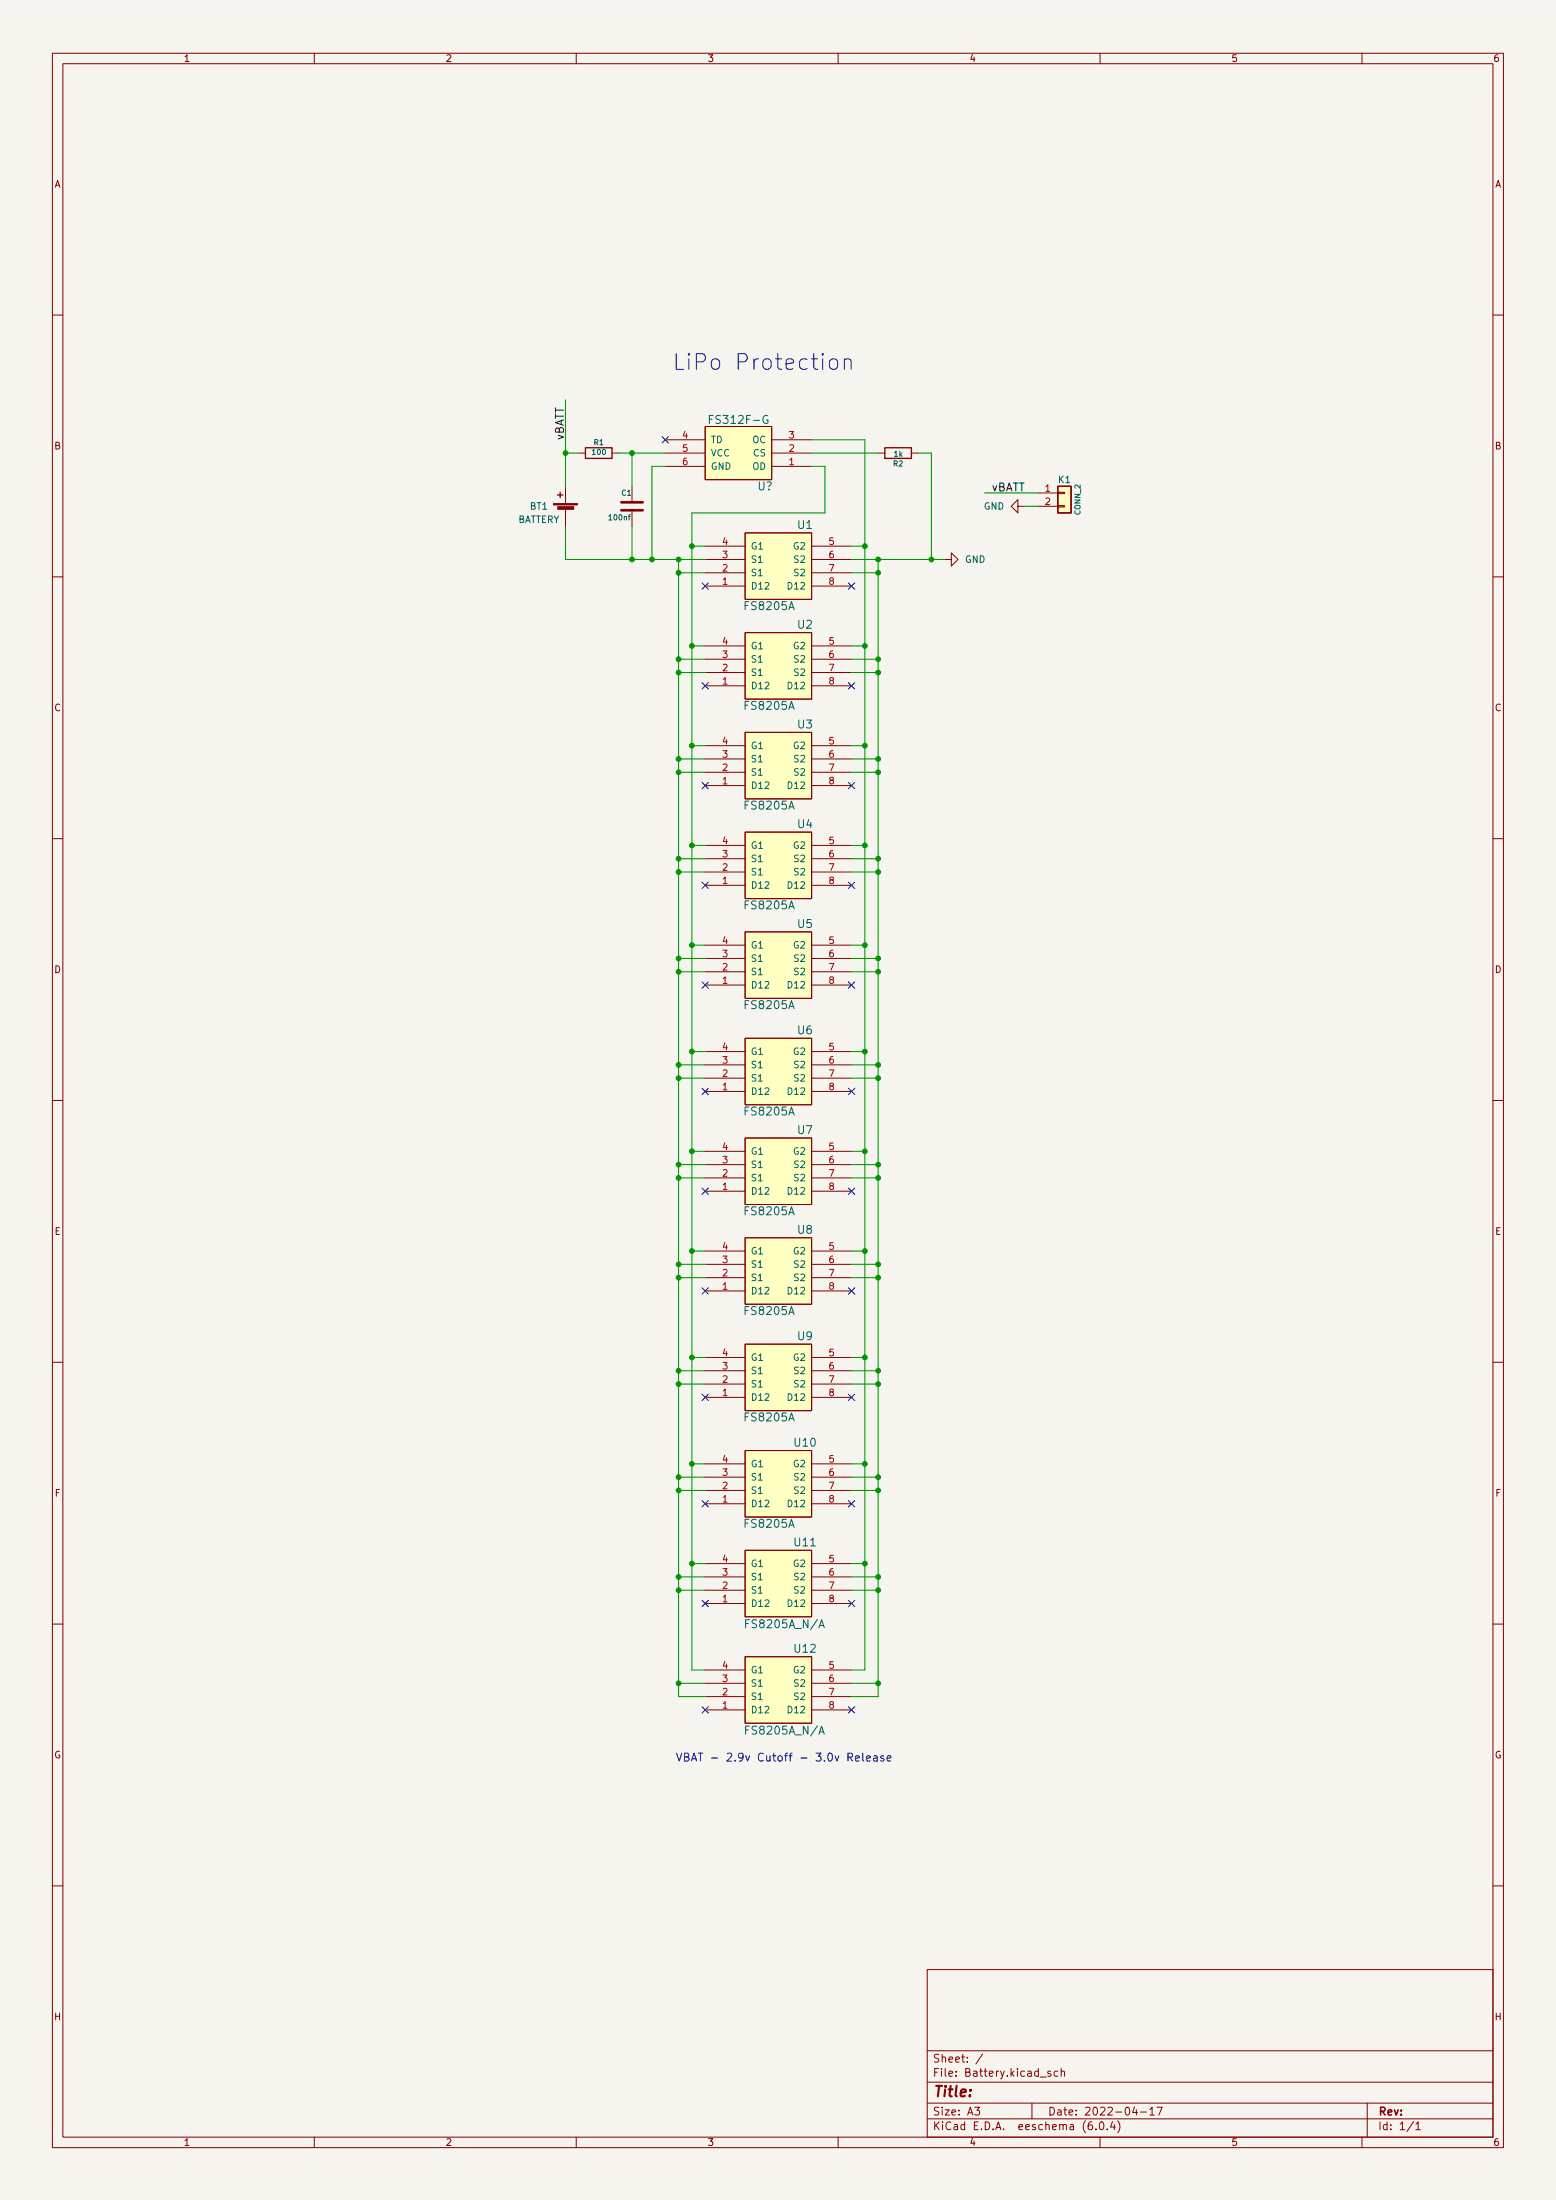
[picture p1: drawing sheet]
<svg xmlns="http://www.w3.org/2000/svg" width="297mm" height="420mm" viewBox="0 0 297 420" stroke-linecap="round" stroke-linejoin="round" font-family="sans-serif">
<path d="M0 .2h297v420h-297z" fill="#f5f4ef" stroke="#f5f4ef" stroke-width=".19"/>
<g fill="none" stroke="#840000" stroke-width=".19">
<path d="M10 10.2h277v400h-277zM12 12.2h273v396h-273zM60 10.2v2M110 10.2v2M160 10.2v2M210 10.2v2M260 10.2v2M10 60.2h2M285 60.2h2M107.9 92.9v3.3M107.9 97.2v3.3M110.5 86.5h1.3"/>
<path d="M116.8 86.5h1.3M120.6 92.9v2.8M120.6 97.7v2.8M127 86.5h7.6M127 89.1h7.6M127 84h7.6M134.6 81.4h12.7v10.2h-12.7zM147.3 86.5h7.6M147.3 89.1h7.6M147.3 84h7.6M167.6 86.5h1.3M174 86.5h1.3"/>
<path d="M194.3 96.7v-1.3l-1.3 1.3 1.3 1.3v-1.3h1.3M198.1 94.1h3.8M198.1 96.7h3.8M10 110.2h2M134.6 111.9h7.6M134.6 109.4h7.6M134.6 106.8h7.6M134.6 104.3h7.6M142.2 101.8h12.7v12.7h-12.7zM154.9 111.9h7.7M154.9 109.4h7.7M154.9 106.8h7.7"/>
<path d="M154.9 104.3h7.7M180.3 106.8h1.3v-1.2l1.3 1.2-1.3 1.3v-1.3M285 110.2h2M134.6 131h7.6M134.6 128.4h7.6M134.6 125.9h7.6M134.6 123.4h7.6M142.2 120.8h12.7v12.7h-12.7zM142.2 139.9h12.7v12.7h-12.7zM154.9 131h7.7M154.9 128.4h7.7M154.9 125.9h7.7"/>
<path d="M154.9 123.4h7.7M134.6 150h7.6M134.6 147.5h7.6M134.6 144.9h7.6M134.6 142.4h7.6M142.2 158.9h12.7v12.7h-12.7zM154.9 150h7.7M154.9 147.5h7.7M154.9 144.9h7.7M154.9 142.4h7.7M10 160.2h2M134.6 169.1h7.6"/>
<path d="M134.6 166.5h7.6M134.6 164h7.6M134.6 161.5h7.6M142.2 178h12.7v12.7h-12.7zM154.9 169.1h7.7M154.9 166.5h7.7M154.9 164h7.7M154.9 161.5h7.7M285 160.2h2M134.6 188.1h7.6M134.6 185.6h7.6M134.6 183h7.6"/>
<path d="M134.6 180.5h7.6M142.2 198.3h12.7v12.7h-12.7zM154.9 188.1h7.7M154.9 185.6h7.7M154.9 183h7.7M154.9 180.5h7.7M10 210.2h2M134.6 208.4h7.6M134.6 205.9h7.6M134.6 203.4h7.6M134.6 200.8h7.6M134.6 219.9h7.6"/>
<path d="M142.2 217.3h12.7v12.7h-12.7zM154.9 208.4h7.7M154.9 205.9h7.7M154.9 203.4h7.7M154.9 200.8h7.7M154.9 219.9h7.7M285 210.2h2M134.6 238.9h7.6M134.6 227.5h7.6M134.6 225h7.6M134.6 222.4h7.6M142.2 236.4h12.7v12.7h-12.7z"/>
<path d="M154.9 238.9h7.7M154.9 227.5h7.7M154.9 225h7.7M154.9 222.4h7.7M134.6 246.5h7.6M134.6 244h7.6M134.6 241.5h7.6M134.6 259.2h7.6M142.2 256.7h12.7v12.7h-12.7zM154.9 246.5h7.7M154.9 244h7.7M154.9 241.5h7.7"/>
<path d="M154.9 259.2h7.7M10 260.2h2M134.6 279.6h7.6M134.6 266.9h7.6M134.6 264.3h7.6M134.6 261.8h7.6M142.2 277h12.7v12.7h-12.7zM154.9 279.6h7.7M154.9 266.9h7.7M154.9 264.3h7.7M154.9 261.8h7.7M285 260.2h2"/>
<path d="M134.6 287.2h7.6M134.6 284.6h7.6M134.6 282.1h7.6M134.6 298.6h7.6M142.2 296.1h12.7v12.7h-12.7zM154.9 287.2h7.7M154.9 284.6h7.7M154.9 282.1h7.7M154.9 298.6h7.7M10 310.2h2M134.6 318.9h7.6M134.6 306.2h7.6"/>
<path d="M134.6 303.7h7.6M134.6 301.2h7.6M142.2 316.4h12.7v12.7h-12.7zM154.9 318.9h7.7M154.9 306.2h7.7M154.9 303.7h7.7M154.9 301.2h7.7M285 310.2h2M134.6 326.6h7.6M134.6 324h7.6M134.6 321.5h7.6M154.9 326.6h7.7"/>
<path d="M154.9 324h7.7M154.9 321.5h7.7M10 360.2h2M177 376.2h108v32h-108zM285 360.2h2M177 397.7h108M177 391.7h108M187.6 392.3l-1.3 1.9M198.6 396.7h1.1M200.6 395.6l-.4-.1-.2 .3 .1 .2 .5 .1v.4h-.6M201.9 395.6l-.4-.1-.3 .3 .2 .7h.5M202.6 395.7l.2-.2 .3 .1 .1 .9"/>
<path d="M202.6 395v1.5M60 408.2v2M110 408.2v2M160 408.2v2M177 404.7h108M177 401.7h108M186.1 402.4h.9l-.5 .6 .4 .2v.6l-.2 .1-.6-.1M197 401.7v3M208.4 405.2a.59 .59 0 0 0-.7 .7v.6l.2 .2h.4l.2-.1 .1-.5-.2-.2-.4-.1-.3 .3M209.2 406.6v.1M210 408.2v2M210.1 405.3l.1-.1a.8 .8 0 0 1 .5 .8 .8 .8 0 0 1-.5 .7 1 1 0 0 1-.1-1.4z"/>
<path d="M211.4 406.6v.1M212.4 405.2l-.4 1h.9M212.7 405.7v1M213.4 405a1.72 1.72 0 0 1 0 2.3M216.6 402.4l-.4 1h.9M216.9 402.9v1M217.7 403.4h1.2M219.5 402.9l.4-.5v1.5M219.5 403.9h.9M220.9 402.4h1l-.7 1.5M260 408.2v2M261 401.7v6.5"/>
<path d="M269.9 405.2l-1.3 1.9M270.3 405.7l.4-.5v1.5M270.3 406.7h.9"/>
</g>
<g fill="#ffffc2" stroke="#ffffc2" stroke-width=".19">
<path d="M142.2 236.4h12.7v12.7h-12.7z"/>
<path d="M142.2 316.4h12.7v12.7h-12.7z"/>
<path d="M142.2 120.8h12.7v12.7h-12.7z"/>
<path d="M142.2 158.9h12.7v12.7h-12.7z"/>
<path d="M142.2 277h12.7v12.7h-12.7z"/>
<path d="M142.2 296.1h12.7v12.7h-12.7z"/>
<path d="M142.2 101.8h12.7v12.7h-12.7z"/>
<path d="M142.2 256.7h12.7v12.7h-12.7z"/>
<path d="M134.6 81.4h12.7v10.2h-12.7z"/>
<path d="M142.2 198.3h12.7v12.7h-12.7z"/>
<path d="M142.2 217.3h12.7v12.7h-12.7z"/>
<path d="M142.2 178h12.7v12.7h-12.7z"/>
<path d="M142.2 139.9h12.7v12.7h-12.7z"/>
<path d="M201.9 92.9h2.6v5.1h-2.6z"/>
</g>
<path d="M106.4 94.5h1M106.9 94v1M111.8 85.5h5v2h-5zM168.9 85.5h5.1v2h-5.1zM201.9 92.9h2.6v5.1h-2.6z" fill="none" stroke="#840000" stroke-width=".25"/>
<path d="M136.1 79.3h-.7v1.6M146.5 79.4a.71 .71 0 0 0-.9 .7 .71 .71 0 0 0 .9 .7l.1-.6h-.3M135.4 80.1h.5M156.3 310.9l.5-1.6 .6 1.6M156.5 310.4h.7M156.3 331.2l.5-1.5 .6 1.5M156.5 330.8h.7" fill="none" stroke="#006464" stroke-width=".2"/>
<path d="M201.9 96.6h1.3v.2h-1.3zM201.9 94h1.3v.3h-1.3z" fill="none" stroke="#840000" stroke-width=".2"/>
<g fill="#840000" stroke="#840000" stroke-width=".19">
<path d="M105.7 96.2h4.5v.2h-4.5z"/>
<path d="M106.5 96.8h3v.5h-3z"/>
</g>
<path d="M118.6 97.5h4.1M118.6 95.9h4.1" fill="none" stroke="#840000" stroke-width=".51"/>
<path d="M158.6 68.7a.81 .81 0 0 1 1.3 .4v.9a.81 .81 0 0 1-.8 .6 .81 .81 0 0 1-.8-.6v-.9zM161.2 68.8a.74 .74 0 0 1 1.3 .2v1.5M161.2 68.5v2M161.9 335.6l.7-.1 .2-.2-.1-.3-.2-.2h-.6v1.5M162.2 335.6l.6 .7M163.3 335.8l.8-.1-.1-.3-.5-.1-.2 .2 .1 .8h.6M164.7 334.8v1.3l.2 .2M165.4 335.8l.8-.1-.1-.3-.4-.1-.3 .2 .1 .8h.6M166.8 335.4h.6l.1 .9M167.5 335.7l-.5 .1a.3 .3 0 0 0-.3 .2 .3 .3 0 0 0 .3 .3h.5M168.7 335.4l-.4-.1-.2 .2 .1 .3 .5 .1v.4h-.6M169.4 335.8l.7-.1-.1-.3-.4-.1-.2 .2v.8h.6" fill="none" stroke="#0000c2" stroke-width=".2"/>
<g fill="none" stroke="#009600" stroke-width=".2">
<path d="M107.9 76.4v16.5M107.9 86.5h2.6M118.1 86.5h8.9M120.6 86.5v6.4M127 89.1h-2.5v17.7M154.9 84h10.2v234.9h-2.5M154.9 89.1h2.6v8.9h-25.4v220.9h2.5M154.9 86.5h12.7M175.3 86.5h2.5v20.3M188 94.1h10.1M195.6 96.7h2.5M107.9 100.5v6.3h26.7"/>
<path d="M120.6 100.5v6.3M129.5 106.8v217.2h5.1M129.5 109.4h5.1M132.1 104.3h2.5M162.6 106.8h17.7M162.6 104.3h2.5M162.6 109.4h5M167.6 106.8v217.2h-5M129.5 128.4h5.1M129.5 125.9h5.1M132.1 123.4h2.5M162.6 123.4h2.5"/>
<path d="M162.6 128.4h5M162.6 125.9h5M129.5 144.9h5.1M129.5 147.5h5.1M132.1 142.4h2.5M162.6 142.4h2.5M162.6 144.9h5M162.6 147.5h5M129.5 164h5.1M129.5 166.5h5.1M132.1 161.5h2.5M162.6 164h5"/>
<path d="M162.6 161.5h2.5M162.6 166.5h5M129.5 183h5.1M129.5 185.6h5.1M132.1 180.5h2.5M162.6 180.5h2.5M162.6 183h5M162.6 185.6h5M129.5 203.4h5.1M129.5 205.9h5.1M132.1 200.8h2.5M132.1 219.9h2.5"/>
<path d="M162.6 203.4h5M162.6 200.8h2.5M162.6 205.9h5M162.6 219.9h2.5M129.5 225h5.1M129.5 222.4h5.1M132.1 238.9h2.5M162.6 238.9h2.5M162.6 225h5M162.6 222.4h5M129.5 244h5.1M129.5 241.5h5.1"/>
<path d="M132.1 259.2h2.5M162.6 244h5M162.6 259.2h2.5M162.6 241.5h5M129.5 264.3h5.1M129.5 261.8h5.1M132.1 279.6h2.5M162.6 264.3h5M162.6 261.8h5M162.6 279.6h2.5M129.5 282.1h5.1M129.5 284.6h5.1"/>
<path d="M132.1 298.6h2.5M162.6 298.6h2.5M162.6 282.1h5M162.6 284.6h5M129.5 303.7h5.1M129.5 301.2h5.1M162.6 303.7h5M162.6 301.2h5M129.5 321.5h5.1M162.6 321.5h5"/>
</g>
<g fill="none" stroke="#000084" stroke-width=".19">
<path d="M126.4 83.4l1.2 1.2M127.6 83.4l-1.2 1.2M134 111.3l1.2 1.2M135.2 111.3l-1.2 1.2M162 111.3l1.2 1.2M163.2 111.3l-1.2 1.2M134 130.4l1.2 1.2M135.2 130.4l-1.2 1.2M162 130.4l1.2 1.2M163.2 130.4l-1.2 1.2M134 149.4l1.2 1.2M135.2 149.4l-1.2 1.2"/>
<path d="M162 149.4l1.2 1.2M163.2 149.4l-1.2 1.2M134 168.5l1.2 1.2M135.2 168.5l-1.2 1.2M162 168.5l1.2 1.2M163.2 168.5l-1.2 1.2M134 187.5l1.2 1.2M135.2 187.5l-1.2 1.2M162 187.5l1.2 1.2M163.2 187.5l-1.2 1.2M134 207.8l1.2 1.3M135.2 207.8l-1.2 1.3"/>
<path d="M162 207.8l1.2 1.3M163.2 207.8l-1.2 1.3M134 226.9l1.2 1.2M135.2 226.9l-1.2 1.2M162 226.9l1.2 1.2M163.2 226.9l-1.2 1.2M134 245.9l1.2 1.3M135.2 245.9l-1.2 1.3M162 245.9l1.2 1.3M163.2 245.9l-1.2 1.3M134 266.3l1.2 1.2M135.2 266.3l-1.2 1.2"/>
<path d="M162 266.3l1.2 1.2M163.2 266.3l-1.2 1.2M134 286.6l1.2 1.2M135.2 286.6l-1.2 1.2M162 286.6l1.2 1.2M163.2 286.6l-1.2 1.2M134 305.6l1.2 1.2M135.2 305.6l-1.2 1.2M162 305.6l1.2 1.2M163.2 305.6l-1.2 1.2M134 325.9l1.2 1.3M135.2 325.9l-1.2 1.3"/>
<path d="M162 325.9l1.2 1.3M163.2 325.9l-1.2 1.3"/>
</g>
<g fill="#009600" stroke="#009600" stroke-width=".19">
<circle cx="167.6" cy="264.3" r=".46"/>
<circle cx="167.6" cy="261.8" r=".46"/>
<circle cx="129.5" cy="244" r=".46"/>
<circle cx="165.1" cy="259.2" r=".46"/>
<circle cx="132.1" cy="259.2" r=".46"/>
<circle cx="167.6" cy="244" r=".46"/>
<circle cx="129.5" cy="264.3" r=".46"/>
<circle cx="129.5" cy="261.8" r=".46"/>
<circle cx="132.1" cy="238.9" r=".46"/>
<circle cx="129.5" cy="241.5" r=".46"/>
<circle cx="120.6" cy="86.5" r=".46"/>
<circle cx="132.1" cy="123.4" r=".46"/>
<circle cx="129.5" cy="125.9" r=".46"/>
<circle cx="129.5" cy="106.8" r=".46"/>
<circle cx="129.5" cy="109.4" r=".46"/>
<circle cx="124.5" cy="106.8" r=".46"/>
<circle cx="132.1" cy="104.3" r=".46"/>
<circle cx="107.9" cy="86.5" r=".46"/>
<circle cx="129.5" cy="128.4" r=".46"/>
<circle cx="120.6" cy="106.8" r=".46"/>
<circle cx="167.6" cy="282.1" r=".46"/>
<circle cx="165.1" cy="279.6" r=".46"/>
<circle cx="132.1" cy="279.6" r=".46"/>
<circle cx="129.5" cy="284.6" r=".46"/>
<circle cx="129.5" cy="282.1" r=".46"/>
<circle cx="167.6" cy="284.6" r=".46"/>
<circle cx="167.6" cy="166.5" r=".46"/>
<circle cx="167.6" cy="164" r=".46"/>
<circle cx="165.1" cy="180.5" r=".46"/>
<circle cx="129.5" cy="183" r=".46"/>
<circle cx="132.1" cy="180.5" r=".46"/>
<circle cx="167.6" cy="183" r=".46"/>
<circle cx="167.6" cy="185.6" r=".46"/>
<circle cx="129.5" cy="185.6" r=".46"/>
<circle cx="167.6" cy="241.5" r=".46"/>
<circle cx="165.1" cy="238.9" r=".46"/>
<circle cx="132.1" cy="200.8" r=".46"/>
<circle cx="129.5" cy="205.9" r=".46"/>
<circle cx="129.5" cy="203.4" r=".46"/>
<circle cx="165.1" cy="200.8" r=".46"/>
<circle cx="167.6" cy="205.9" r=".46"/>
<circle cx="167.6" cy="203.4" r=".46"/>
<circle cx="132.1" cy="219.9" r=".46"/>
<circle cx="129.5" cy="222.4" r=".46"/>
<circle cx="165.1" cy="219.9" r=".46"/>
<circle cx="129.5" cy="225" r=".46"/>
<circle cx="167.6" cy="222.4" r=".46"/>
<circle cx="167.6" cy="225" r=".46"/>
<circle cx="165.1" cy="104.3" r=".46"/>
<circle cx="167.6" cy="109.4" r=".46"/>
<circle cx="167.6" cy="106.8" r=".46"/>
<circle cx="167.6" cy="125.9" r=".46"/>
<circle cx="165.1" cy="123.4" r=".46"/>
<circle cx="177.8" cy="106.8" r=".46"/>
<circle cx="167.6" cy="128.4" r=".46"/>
<circle cx="132.1" cy="298.6" r=".46"/>
<circle cx="129.5" cy="303.7" r=".46"/>
<circle cx="129.5" cy="301.2" r=".46"/>
<circle cx="167.6" cy="301.2" r=".46"/>
<circle cx="165.1" cy="298.6" r=".46"/>
<circle cx="129.5" cy="321.5" r=".46"/>
<circle cx="167.6" cy="321.5" r=".46"/>
<circle cx="167.6" cy="303.7" r=".46"/>
<circle cx="129.5" cy="166.5" r=".46"/>
<circle cx="129.5" cy="164" r=".46"/>
<circle cx="132.1" cy="161.5" r=".46"/>
<circle cx="167.6" cy="144.9" r=".46"/>
<circle cx="165.1" cy="142.4" r=".46"/>
<circle cx="129.5" cy="147.5" r=".46"/>
<circle cx="167.6" cy="147.5" r=".46"/>
<circle cx="165.1" cy="161.5" r=".46"/>
<circle cx="132.1" cy="142.4" r=".46"/>
<circle cx="129.5" cy="144.9" r=".46"/>
</g>
<text font-size="4.2" fill="#0000c2" x="128.3" y="70.7">LiPo Protection</text>
<text font-size="2.8" fill="#840000" x="178" y="400.5">Title:</text>
<g font-size="2.1" fill="#006464">
<text x="136" y="80.9">FS312F-G</text>
<text x="144.6" y="93.6">U?</text>
<text x="152.3" y="101">U1</text>
<text x="142.3" y="116.5">FS8205A</text>
<text x="152.3" y="120.1">U2</text>
<text x="142.3" y="135.6">FS8205A</text>
<text x="152.3" y="139.1">U3</text>
<text x="142.3" y="154.6">FS8205A</text>
<text x="152.3" y="158.2">U4</text>
<text x="142.3" y="173.7">FS8205A</text>
<text x="152.3" y="177.2">U5</text>
<text x="142.3" y="192.7">FS8205A</text>
<text x="152.3" y="197.5">U6</text>
<text x="142.3" y="213">FS8205A</text>
<text x="152.3" y="216.6">U7</text>
<text x="142.3" y="232.1">FS8205A</text>
<text x="152.3" y="235.6">U8</text>
<text x="142.3" y="251.1">FS8205A</text>
<text x="152.3" y="255.9">U9</text>
<text x="142.3" y="271.4">FS8205A</text>
<text x="151.7" y="276.3">U10</text>
<text x="142.3" y="291.8">FS8205A</text>
<text x="151.7" y="295.3">U11</text>
<text x="142.8" y="310.9">FS8205A_N/A</text>
<text x="151.7" y="315.6">U12</text>
<text x="142.8" y="331.3">FS8205A_N/A</text>
</g>
<g font-size="2.1" fill="#0f0f0f">
<text x="107.6" y="84.5" transform="rotate(-90 107.6 84.5)">vBATT</text>
<text x="189.2" y="93.8">vBATT</text>
</g>
<text font-size="2.1" fill="#0000c2" x="128.9" y="336.4">VBAT - 2.9v Cutoff - 3.0v Release</text>
<g font-size="2.1" fill="#840000">
<text x="178" y="393.9">Sheet: /</text>
<text x="178" y="396.6">File: Battery.kicad_sch</text>
<text x="178" y="406.8">KiCad E.D.A. eeschema (6.0.4)</text>
<text x="178" y="404">Size: A3</text>
<text x="200" y="404">Date: 2022-04-17</text>
<text x="263" y="404">Rev:</text>
<text x="263" y="406.8">Id: 1/1</text>
</g>
<g font-size="1.8" fill="#840000">
<text x="35" y="11.8">1</text>
<text x="85" y="11.8">2</text>
<text x="135" y="11.8">3</text>
<text x="185" y="11.8">4</text>
<text x="235" y="11.8">5</text>
<text x="285" y="11.8">6</text>
<text x="10.3" y="35.8">A</text>
<text x="285.3" y="35.8">A</text>
<text x="10.3" y="85.8">B</text>
<text x="285.3" y="85.8">B</text>
<text x="10.3" y="135.8">C</text>
<text x="285.3" y="135.8">C</text>
<text x="10.3" y="185.8">D</text>
<text x="285.3" y="185.8">D</text>
<text x="10.4" y="235.8">E</text>
<text x="285.4" y="235.8">E</text>
<text x="10.4" y="285.8">F</text>
<text x="285.5" y="285.8">F</text>
<text x="10.3" y="335.8">G</text>
<text x="285.3" y="335.8">G</text>
<text x="10.3" y="385.8">H</text>
<text x="285.3" y="385.8">H</text>
<text x="35" y="409.8">1</text>
<text x="85" y="409.8">2</text>
<text x="135" y="409.8">3</text>
<text x="185" y="409.8">4</text>
<text x="235" y="409.8">5</text>
<text x="285" y="409.8">6</text>
</g>
<g font-size="1.8" fill="#a90000">
<text x="130.3" y="83.7">4</text>
<text x="150.6" y="83.7">3</text>
<text x="130.3" y="86.3">5</text>
<text x="130.3" y="88.8">6</text>
<text x="150.6" y="88.8">1</text>
<text x="150.6" y="86.3">2</text>
<text x="199.5" y="93.9">1</text>
<text x="199.5" y="96.4">2</text>
<text x="137.9" y="106.6">3</text>
<text x="137.9" y="104.1">4</text>
<text x="158.3" y="104.1">5</text>
<text x="158.3" y="106.6">6</text>
<text x="137.9" y="111.7">1</text>
<text x="137.9" y="109.1">2</text>
<text x="158.3" y="109.1">7</text>
<text x="158.3" y="111.7">8</text>
<text x="137.9" y="125.6">3</text>
<text x="137.9" y="123.1">4</text>
<text x="158.3" y="123.1">5</text>
<text x="158.3" y="125.6">6</text>
<text x="137.9" y="130.7">1</text>
<text x="137.9" y="128.2">2</text>
<text x="158.3" y="128.2">7</text>
<text x="158.3" y="130.7">8</text>
<text x="137.9" y="142.2">4</text>
<text x="158.3" y="142.2">5</text>
<text x="137.9" y="149.8">1</text>
<text x="137.9" y="147.2">2</text>
<text x="137.9" y="144.7">3</text>
<text x="158.3" y="144.7">6</text>
<text x="158.3" y="147.2">7</text>
<text x="158.3" y="149.8">8</text>
<text x="137.9" y="161.2">4</text>
<text x="158.3" y="161.2">5</text>
<text x="137.9" y="166.3">2</text>
<text x="137.9" y="163.7">3</text>
<text x="158.3" y="163.7">6</text>
<text x="158.3" y="166.3">7</text>
<text x="137.9" y="168.8">1</text>
<text x="158.3" y="168.8">8</text>
<text x="137.9" y="185.3">2</text>
<text x="137.9" y="182.8">3</text>
<text x="137.9" y="180.3">4</text>
<text x="158.3" y="180.3">5</text>
<text x="158.3" y="182.8">6</text>
<text x="158.3" y="185.3">7</text>
<text x="137.9" y="187.9">1</text>
<text x="158.3" y="187.9">8</text>
<text x="137.9" y="203.1">3</text>
<text x="137.9" y="200.6">4</text>
<text x="158.3" y="200.6">5</text>
<text x="158.3" y="203.1">6</text>
<text x="137.9" y="208.2">1</text>
<text x="137.9" y="205.7">2</text>
<text x="158.3" y="205.7">7</text>
<text x="158.3" y="208.2">8</text>
<text x="137.9" y="219.6">4</text>
<text x="158.3" y="219.6">5</text>
<text x="137.9" y="227.2">1</text>
<text x="137.9" y="224.7">2</text>
<text x="137.9" y="222.2">3</text>
<text x="158.3" y="222.2">6</text>
<text x="158.3" y="224.7">7</text>
<text x="158.3" y="227.2">8</text>
<text x="137.9" y="238.7">4</text>
<text x="158.3" y="238.7">5</text>
<text x="137.9" y="243.8">2</text>
<text x="137.9" y="241.2">3</text>
<text x="158.3" y="241.2">6</text>
<text x="158.3" y="243.8">7</text>
<text x="137.9" y="246.3">1</text>
<text x="158.3" y="246.3">8</text>
<text x="137.9" y="261.5">3</text>
<text x="137.9" y="259">4</text>
<text x="158.3" y="259">5</text>
<text x="158.3" y="261.5">6</text>
<text x="137.9" y="266.6">1</text>
<text x="137.9" y="264.1">2</text>
<text x="158.3" y="264.1">7</text>
<text x="158.3" y="266.6">8</text>
<text x="137.9" y="281.9">3</text>
<text x="137.9" y="279.3">4</text>
<text x="158.3" y="279.3">5</text>
<text x="158.3" y="281.9">6</text>
<text x="137.9" y="286.9">1</text>
<text x="137.9" y="284.4">2</text>
<text x="158.3" y="284.4">7</text>
<text x="158.3" y="286.9">8</text>
<text x="137.9" y="298.4">4</text>
<text x="158.3" y="298.4">5</text>
<text x="137.9" y="306">1</text>
<text x="137.9" y="303.4">2</text>
<text x="137.9" y="300.9">3</text>
<text x="158.3" y="300.9">6</text>
<text x="158.3" y="303.4">7</text>
<text x="158.3" y="306">8</text>
<text x="137.9" y="323.8">2</text>
<text x="137.9" y="321.2">3</text>
<text x="137.9" y="318.7">4</text>
<text x="158.3" y="318.7">5</text>
<text x="158.3" y="321.2">6</text>
<text x="158.3" y="323.8">7</text>
<text x="137.9" y="326.3">1</text>
<text x="158.3" y="326.3">8</text>
</g>
<g font-size="1.8" fill="#006464">
<text x="135.6" y="84.6">TD</text>
<text x="135.6" y="87.2">VCC</text>
<text x="135.6" y="89.7">GND</text>
<text x="143.7" y="89.7">OD</text>
<text x="143.7" y="84.6">OC</text>
<text x="143.8" y="87.2">CS</text>
<text x="202.1" y="92.2">K1</text>
<text x="98.7" y="99.9">BATTERY</text>
<text x="101.2" y="97.3">BT1</text>
<text x="187.8" y="97.3">GND</text>
<text x="143.3" y="107.5">S1</text>
<text x="143.3" y="104.9">G1</text>
<text x="151.6" y="104.9">G2</text>
<text x="151.8" y="107.5">S2</text>
<text x="184.2" y="107.5">GND</text>
<text x="143.3" y="112.6">D12</text>
<text x="143.3" y="110">S1</text>
<text x="150.7" y="112.6">D12</text>
<text x="151.8" y="110">S2</text>
<text x="143.3" y="124">G1</text>
<text x="151.6" y="124">G2</text>
<text x="143.3" y="131.6">D12</text>
<text x="143.3" y="129.1">S1</text>
<text x="143.3" y="126.5">S1</text>
<text x="150.7" y="131.6">D12</text>
<text x="151.8" y="126.5">S2</text>
<text x="151.8" y="129.1">S2</text>
<text x="143.3" y="143">G1</text>
<text x="151.6" y="143">G2</text>
<text x="143.3" y="148.1">S1</text>
<text x="143.3" y="145.6">S1</text>
<text x="151.8" y="145.6">S2</text>
<text x="151.8" y="148.1">S2</text>
<text x="143.3" y="150.7">D12</text>
<text x="150.7" y="150.7">D12</text>
<text x="143.3" y="167.2">S1</text>
<text x="143.3" y="164.6">S1</text>
<text x="143.3" y="162.1">G1</text>
<text x="151.6" y="162.1">G2</text>
<text x="151.8" y="164.6">S2</text>
<text x="151.8" y="167.2">S2</text>
<text x="143.3" y="169.7">D12</text>
<text x="150.7" y="169.7">D12</text>
<text x="143.3" y="183.7">S1</text>
<text x="143.3" y="181.1">G1</text>
<text x="151.6" y="181.1">G2</text>
<text x="151.8" y="183.7">S2</text>
<text x="143.3" y="188.8">D12</text>
<text x="143.3" y="186.2">S1</text>
<text x="150.7" y="188.8">D12</text>
<text x="151.8" y="186.2">S2</text>
<text x="143.3" y="201.5">G1</text>
<text x="151.6" y="201.5">G2</text>
<text x="143.3" y="209.1">D12</text>
<text x="143.3" y="206.5">S1</text>
<text x="143.3" y="204">S1</text>
<text x="150.7" y="209.1">D12</text>
<text x="151.8" y="204">S2</text>
<text x="151.8" y="206.5">S2</text>
<text x="143.3" y="220.5">G1</text>
<text x="151.6" y="220.5">G2</text>
<text x="143.3" y="225.6">S1</text>
<text x="143.3" y="223.1">S1</text>
<text x="151.8" y="223.1">S2</text>
<text x="151.8" y="225.6">S2</text>
<text x="143.3" y="228.1">D12</text>
<text x="150.7" y="228.1">D12</text>
<text x="143.3" y="239.6">G1</text>
<text x="151.6" y="239.6">G2</text>
<text x="143.3" y="244.6">S1</text>
<text x="143.3" y="242.1">S1</text>
<text x="151.8" y="242.1">S2</text>
<text x="151.8" y="244.6">S2</text>
<text x="143.3" y="247.2">D12</text>
<text x="150.7" y="247.2">D12</text>
<text x="143.3" y="262.4">S1</text>
<text x="143.3" y="259.9">G1</text>
<text x="151.6" y="259.9">G2</text>
<text x="151.8" y="262.4">S2</text>
<text x="143.3" y="267.5">D12</text>
<text x="143.3" y="265">S1</text>
<text x="150.7" y="267.5">D12</text>
<text x="151.8" y="265">S2</text>
<text x="143.3" y="280.2">G1</text>
<text x="151.6" y="280.2">G2</text>
<text x="143.3" y="287.8">D12</text>
<text x="143.3" y="285.3">S1</text>
<text x="143.3" y="282.7">S1</text>
<text x="150.7" y="287.8">D12</text>
<text x="151.8" y="282.7">S2</text>
<text x="151.8" y="285.3">S2</text>
<text x="143.3" y="299.3">G1</text>
<text x="151.6" y="299.3">G2</text>
<text x="143.3" y="304.3">S1</text>
<text x="143.3" y="301.8">S1</text>
<text x="151.8" y="301.8">S2</text>
<text x="151.8" y="304.3">S2</text>
<text x="143.3" y="306.9">D12</text>
<text x="150.7" y="306.9">D12</text>
<text x="143.3" y="322.1">S1</text>
<text x="143.3" y="319.6">G1</text>
<text x="151.6" y="319.6">G2</text>
<text x="151.8" y="322.1">S2</text>
<text x="143.3" y="327.2">D12</text>
<text x="143.3" y="324.7">S1</text>
<text x="150.7" y="327.2">D12</text>
<text x="151.8" y="324.7">S2</text>
</g>
<g font-size="1.4" fill="#006464">
<text x="113.1" y="86.9">100</text>
<text x="113.4" y="85">R1</text>
<text x="170.5" y="89.1">R2</text>
<text x="170.7" y="87.2">1k</text>
<text x="118.7" y="94.7">C1</text>
<text x="116.4" y="99.4">100nf</text>
<text x="206.2" y="98.3" transform="rotate(-90 206.2 98.3)">CONN_2</text>
</g>
</svg>
